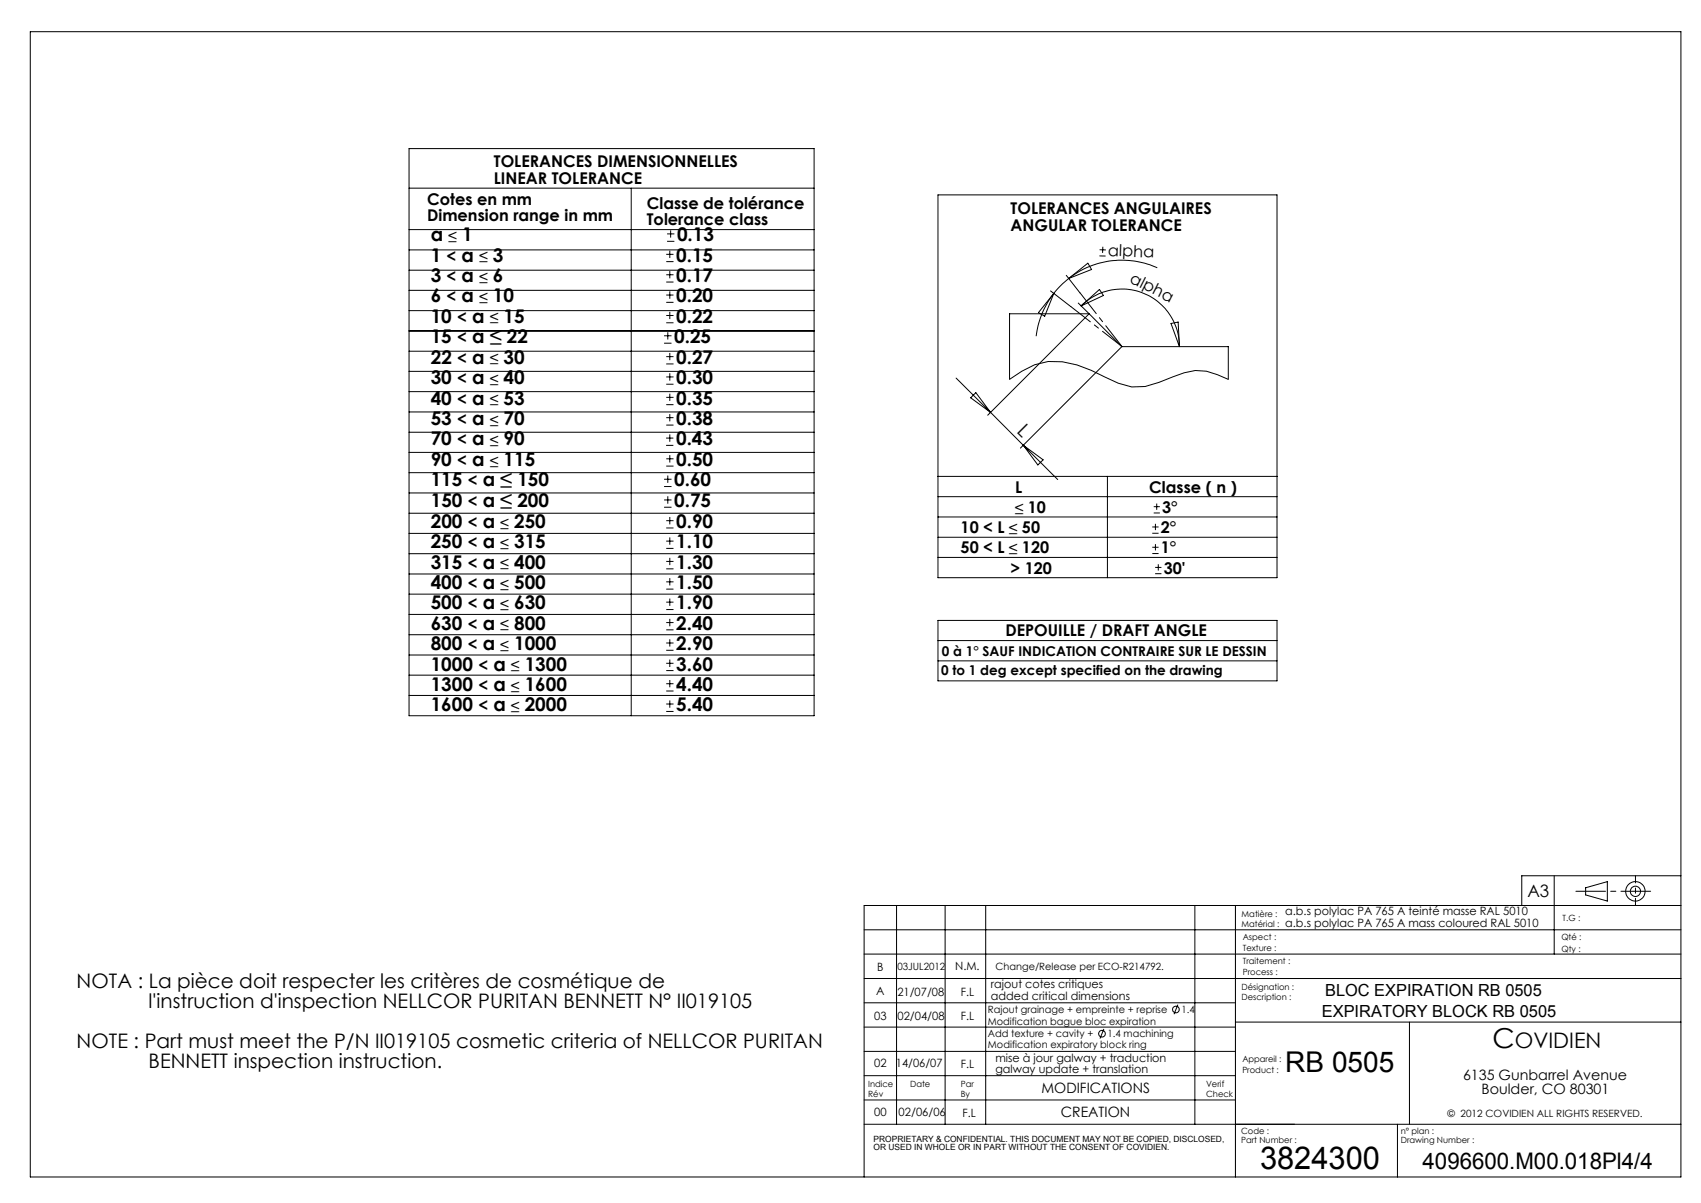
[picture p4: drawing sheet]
<svg xmlns="http://www.w3.org/2000/svg" width="420mm" height="297mm" viewBox="0 0 420 297" stroke-linecap="round" stroke-linejoin="round" font-family="sans-serif">
<g fill="none" stroke="#000" stroke-width=".25">
<path d="M7.5 7.8h407.5v282.8h-407.5zM101 36.7h100v140h-100zM101 56.7h100M101 46.5h100M155.9 46.5v130.2M164.7 59.6h1.8M164.7 57.7h1.8M165.6 56.9v1.8M231.6 48.1h83.7v94.5h-83.7zM101 66.7h100M101 71.7h100M101 76.7h100"/>
<path d="M101 61.7h100M164.5 64.6h1.8M164.5 62.8h1.8M164.5 69.6h1.8M164.5 67.8h1.8M164.5 74.6h1.8M164.5 72.8h1.8M164.5 79.7h1.8M164.5 77.9h1.8M165.4 61.9v1.8M165.4 66.9v1.8M165.4 71.9v1.9"/>
<path d="M165.4 77v1.8M259.4 71.8l5 3.9M260.2 72.4a21.3 21.3 0 0 0-4.4 10.6M260.2 72.4l-2.2 5.7-1.6-.9zM263.3 68l3.4 4.3M263.9 68.8l-2.4 2.1-1.3 1.5M263.9 68.8l4.7-3.8 .9 1.5zM266.2 74.8l2.7 2.7M266.9 75.5l4.6-4 1 1.5zM266.9 75.5a14.2 14.2 0 0 1 15.5-3 14.2 14.2 0 0 1 8.8 13.1M268.9 77.5h-19.6v16.2l3-2.1a15.1 15.1 0 0 1 13.6-1.5l3.6 1.3 6.6 3.2 3.3 .9 3.4-.1 3.4-1 6.2-2.4 2.7-.5 2.8 .1 2.7 .9 2.7 1.2v-8.1h-26.3M268.9 77.5l8.1 8.1"/>
<path d="M268.9 77.5l-25 25M271.5 63.2h1.5M271.5 61.7h1.5M272.3 60.9l-.1 1.5M285.7 66.1a21.3 21.3 0 0 0-21.8 2.7M289.1 79.9l1.8-.4 .3 6.1zM101 96.7h100M101 81.7h100M101 86.7h100M101 91.7h100M164 84.7h1.8M164 82.9h1.8"/>
<path d="M164.5 89.8h1.8M164.5 88h1.8M164.5 94.9h1.8M164.5 93.1h1.8M164.5 99.9h1.8M164.5 98.1h1.8M164.9 82v1.8M165.4 87.1v1.8M165.4 92.1v1.9M165.4 97.2v1.8M236.1 93.3l8.5 8.5M239.7 98.2l1.2-1.3 3.7 4.9z"/>
<path d="M277 85.6l-25 25M101 116.7h100M101 111.7h100M101 106.7h100M101 101.7h100M164 118.3h1.8M164.5 110h1.8M164.5 108.2h1.8M164.5 104.9h1.8M164.5 103.1h1.8M164.5 115.1h1.8M164.5 113.3h1.8"/>
<path d="M164.9 117.4v1.8M165.4 102.2v1.8M165.4 112.4v1.8M165.4 107.2v1.9M231.6 117.6h83.7M244.6 101.8l8.1 8.1M252.7 109.9l8.5 8.5M252.7 109.9l4.9 3.6-1.3 1.3zM273.4 117.6v25M101 131.7h100M101 126.7h100M101 136.7h100"/>
<path d="M101 121.7h100M164 120.1h1.8M164 125.2h1.8M164 123.4h1.8M164.5 130.3h1.8M164.5 128.5h1.8M164.5 135.4h1.8M164.5 133.6h1.8M164.5 138.6h1.8M164.9 122.5v1.9M165.4 127.6v1.9M165.4 132.7v1.8"/>
<path d="M165.4 137.7v1.8M231.6 127.6h83.7M231.6 132.6h83.7M231.6 137.6h83.7M231.6 122.6h83.7M284.5 131.7h1.6M284.5 130.1h1.6M284.5 136.7h1.6M284.5 135.1h1.6M284.9 126.6h1.5M284.9 125.1h1.5M285.3 129.3v1.6"/>
<path d="M285.3 134.3v1.6M285.6 124.3v1.6M286 139.3v1.6M101 156.7h100M101 141.7h100M101 146.7h100M101 151.7h100M164.5 140.4h1.8M164.5 145.4h1.8M164.5 143.6h1.8M164.5 150.5h1.8M164.5 148.7h1.8"/>
<path d="M164.5 155.5h1.8M164.5 153.7h1.8M164.5 158.7h1.8M165.4 142.7v1.8M165.4 147.8v1.8M165.4 152.8v1.8M165.4 157.8v1.8M231.6 158.1h83.7M231.6 153.2h83.7v14.9h-83.7zM285.2 141.6h1.6M285.2 140.1h1.6M101 171.7h100"/>
<path d="M101 166.7h100M101 161.7h100M164.5 160.5h1.8M164.5 165.6h1.8M164.5 163.8h1.8M164.5 170.6h1.8M164.5 168.8h1.8M164.5 175.6h1.8M164.5 173.8h1.8M165.4 162.8v1.9M165.4 167.9v1.8M165.4 172.9v1.8"/>
<path d="M231.6 163.2h83.7M383.8 216.2v19.3M391.5 219.2l5.4-1.5v4.8l-5.4-1.6zM415 216.2h-39.3v7.4M213.4 229.5h201.6M213.4 235.5h201.6M221.4 223.6v54M233.4 223.6v54M243.4 223.6v54M295 223.6v54M305 223.6v67M415 223.6h-201.6v67"/>
<path d="M213.4 241.6h201.6M213.4 247.6h91.6M213.4 253.6h91.6M213.4 259.6h91.6M272.6 254l-1 2.4M290.8 248l-.9 2.4M305 252.3h110M348 252.3v25.3M213.4 265.6h91.6M213.4 271.6h91.6M213.4 277.6h201.6M345.1 277.6v13"/>
<circle cx="403.8" cy="220.1" r="2.39"/>
<circle cx="403.8" cy="220" r="1.28"/>
<circle cx="272.1" cy="255.2" r=".82"/>
<circle cx="290.4" cy="249.2" r=".83"/>
</g>
<path d="M277 85.6l-10.3-13.3" fill="none" stroke="#000" stroke-width=".25" stroke-dasharray="30.5 1.3 1.3 1.3" stroke-dashoffset="24"/>
<path d="M277 85.6l-12.6-9.9" fill="none" stroke="#000" stroke-width=".25" stroke-dasharray="30.5 1.3 1.3 1.3" stroke-dashoffset="24.4"/>
<path d="M389.1 220h18.5" fill="none" stroke="#000" stroke-width=".25" stroke-dasharray="30.5 1.3 1.3 1.3" stroke-dashoffset="23.2"/>
<path d="M403.8 216.2v7.3" fill="none" stroke="#000" stroke-width=".25" stroke-dasharray="30.5 1.3 1.3 1.3" stroke-dashoffset="28.7"/>
<text font-size="7.8" x="311.1" y="288.6">3824300</text>
<text font-size="7.1" x="317.3" y="264.7">RB 0505</text>
<text font-size="6.8" x="368.5" y="258.8">C</text>
<text font-size="5.6" x="351.3" y="288.6">4096600.M00.018Pl4/4</text>
<text font-size="5.3" x="374" y="258.8">OVIDIEN</text>
<g font-size="4.9">
<text x="18.9" y="244">NOTA : La pièce doit respecter les critères de cosmétique de</text>
<text x="36.7" y="249">l'instruction d'inspection NELLCOR PURITAN BENNETT N° II019105</text>
<text x="18.9" y="258.9">NOTE : Part must meet the P/N II019105 cosmetic criteria of NELLCOR PURITAN</text>
<text x="36.7" y="263.8">BENNETT inspection instruction.</text>
</g>
<g font-size="4.7">
<text x="106.4" y="59.6">a</text>
<text x="114.1" y="59.6">1</text>
<text x="167.2" y="59.6">0.13</text>
<text x="106.4" y="64.6">1</text>
<text x="114" y="64.6">a</text>
<text x="121.7" y="64.6">3</text>
<text x="166.9" y="64.6">0.15</text>
<text x="106.4" y="69.6">3</text>
<text x="114" y="69.6">a</text>
<text x="121.7" y="69.6">6</text>
<text x="166.9" y="69.6">0.17</text>
<text x="106.4" y="74.6">6</text>
<text x="114" y="74.6">a</text>
<text x="121.7" y="74.6">10</text>
<text x="166.9" y="74.6">0.20</text>
<text x="106.4" y="79.7">10</text>
<text x="116.6" y="79.7">a</text>
<text x="124.3" y="79.7">15</text>
<text x="166.9" y="79.7">0.22</text>
<text x="106.4" y="84.7">15</text>
<text x="106.4" y="89.8">22</text>
<text x="116.6" y="84.7">a ≤ 22</text>
<text x="116.6" y="89.8">a</text>
<text x="124.3" y="89.8">30</text>
<text x="166.4" y="84.7">0.25</text>
<text x="166.9" y="89.8">0.27</text>
<text x="106.4" y="94.9">30</text>
<text x="116.6" y="94.9">a</text>
<text x="124.3" y="94.9">40</text>
<text x="166.9" y="94.9">0.30</text>
<text x="106.4" y="99.9">40</text>
<text x="116.6" y="99.9">a</text>
<text x="124.3" y="99.9">53</text>
<text x="166.9" y="99.9">0.35</text>
<text x="106.4" y="104.9">53</text>
<text x="116.6" y="104.9">a</text>
<text x="124.3" y="104.9">70</text>
<text x="166.9" y="104.9">0.38</text>
<text x="250.9" y="106.7" transform="rotate(45 250.9 106.7)">L</text>
<text x="106.4" y="110">70</text>
<text x="116.6" y="110">a</text>
<text x="124.3" y="110">90</text>
<text x="166.9" y="110">0.43</text>
<text x="106.4" y="115.1">90</text>
<text x="116.6" y="115.1">a</text>
<text x="124.3" y="115.1">115</text>
<text x="166.9" y="115.1">0.50</text>
<text x="106.4" y="120.1">115</text>
<text x="106.4" y="125.2">150</text>
<text x="119.2" y="120.1">a ≤ 150</text>
<text x="119.2" y="125.2">a ≤ 200</text>
<text x="166.4" y="120.1">0.60</text>
<text x="166.4" y="125.2">0.75</text>
<text x="106.4" y="130.4">200</text>
<text x="119.2" y="130.3">a</text>
<text x="126.9" y="130.3">250</text>
<text x="166.9" y="130.3">0.90</text>
<text x="106.4" y="135.4">250</text>
<text x="119.2" y="135.4">a</text>
<text x="126.9" y="135.4">315</text>
<text x="166.9" y="135.4">1.10</text>
<text x="106.4" y="140.4">315</text>
<text x="119.2" y="140.4">a</text>
<text x="126.9" y="140.4">400</text>
<text x="166.9" y="140.4">1.30</text>
<text x="106.4" y="145.4">400</text>
<text x="119.2" y="145.4">a</text>
<text x="126.9" y="145.4">500</text>
<text x="166.9" y="145.4">1.50</text>
<text x="106.4" y="150.5">500</text>
<text x="106.4" y="155.5">630</text>
<text x="119.2" y="150.5">a</text>
<text x="119.2" y="155.5">a</text>
<text x="126.9" y="150.5">630</text>
<text x="126.9" y="155.5">800</text>
<text x="166.9" y="150.5">1.90</text>
<text x="166.9" y="155.5">2.40</text>
<text x="106.4" y="160.5">800</text>
<text x="119.2" y="160.5">a</text>
<text x="126.9" y="160.5">1000</text>
<text x="166.9" y="160.5">2.90</text>
<text x="106.4" y="165.6">1000</text>
<text x="121.8" y="165.6">a</text>
<text x="129.6" y="165.6">1300</text>
<text x="166.9" y="165.6">3.60</text>
<text x="106.4" y="170.6">1300</text>
<text x="121.8" y="170.6">a</text>
<text x="129.6" y="170.6">1600</text>
<text x="166.9" y="170.6">4.40</text>
<text x="106.4" y="175.6">1600</text>
<text x="121.8" y="175.6">a</text>
<text x="129.6" y="175.6">2000</text>
<text x="166.9" y="175.6">5.40</text>
</g>
<text font-size="4.2" x="377.1" y="221.5">A3</text>
<g font-size="4.1">
<text x="327.2" y="245.8">BLOC EXPIRATION RB 0505</text>
<text x="326.4" y="251">EXPIRATORY BLOCK RB 0505</text>
</g>
<g font-size="4">
<text x="121.9" y="41.3">TOLERANCES DIMENSIONNELLES</text>
<text x="121.9" y="45.3">LINEAR TOLERANCE</text>
<text x="105.5" y="50.6">Cotes en mm</text>
<text x="159.7" y="51.6">Classe de tolérance</text>
<text x="249.5" y="52.9">TOLERANCES ANGULAIRES</text>
<text x="105.5" y="54.6">Dimension range in mm</text>
<text x="159.7" y="55.6">Tolerance class</text>
<text x="249.5" y="56.9">ANGULAR TOLERANCE</text>
<text x="110.3" y="64.6">&lt;</text>
<text x="273.5" y="63.2" transform="rotate(2 273.5 63.2)">alpha</text>
<text x="110.3" y="69.6">&lt;</text>
<text x="278.8" y="69.5" transform="rotate(27 278.8 69.5)">alpha</text>
<text x="110.3" y="74.6">&lt;</text>
<text x="112.9" y="79.7">&lt;</text>
<text x="112.9" y="84.7">&lt;</text>
<text x="112.9" y="89.8">&lt;</text>
<text x="112.9" y="94.9">&lt;</text>
<text x="112.9" y="99.9">&lt;</text>
<text x="112.9" y="104.9">&lt;</text>
<text x="112.9" y="109.9">&lt;</text>
<text x="112.9" y="115.1">&lt;</text>
<text x="115.5" y="120.1">&lt;</text>
<text x="115.5" y="125.2">&lt;</text>
<text x="250.6" y="121.6">L</text>
<text x="283.8" y="121.6">Classe ( n )</text>
<text x="115.5" y="130.3">&lt;</text>
<text x="237.2" y="131.6">10 &lt; L ≤ 50</text>
<text x="286.6" y="131.6">2°</text>
<text x="287" y="126.6">3°</text>
<text x="115.5" y="135.4">&lt;</text>
<text x="237.2" y="136.6">50 &lt; L ≤ 120</text>
<text x="286.6" y="136.6">1°</text>
<text x="115.5" y="140.4">&lt;</text>
<text x="249.5" y="141.6">&gt; 120</text>
<text x="287.3" y="141.6">30'</text>
<text x="115.5" y="145.4">&lt;</text>
<text x="115.5" y="150.5">&lt;</text>
<text x="115.5" y="155.5">&lt;</text>
<text x="115.5" y="160.5">&lt;</text>
<text x="248.2" y="157">DEPOUILLE / DRAFT ANGLE</text>
<text x="118.1" y="165.6">&lt;</text>
<text x="118.1" y="170.6">&lt;</text>
<text x="118.1" y="175.6">&lt;</text>
</g>
<g font-size="3.7">
<text x="110.7" y="59.5">≤</text>
<text x="118.4" y="64.5">≤</text>
<text x="118.4" y="69.5">≤</text>
<text x="118.4" y="74.5">≤</text>
<text x="121" y="79.6">≤</text>
<text x="121" y="89.7">≤</text>
<text x="121" y="94.8">≤</text>
<text x="121" y="99.8">≤</text>
<text x="121" y="104.8">≤</text>
<text x="121" y="109.8">≤</text>
<text x="121" y="115">≤</text>
<text x="123.6" y="130.2">≤</text>
<text x="250.6" y="126.5">≤ 10</text>
<text x="123.6" y="135.3">≤</text>
<text x="123.6" y="140.3">≤</text>
<text x="123.6" y="145.3">≤</text>
<text x="123.6" y="150.4">≤</text>
<text x="123.6" y="155.4">≤</text>
<text x="123.6" y="160.4">≤</text>
<text x="126.2" y="165.5">≤</text>
<text x="126.2" y="170.5">≤</text>
<text x="126.2" y="175.5">≤</text>
</g>
<g font-size="3.5">
<text x="257.2" y="269.7">MODIFICATIONS</text>
<text x="361.2" y="266.6">6135 Gunbarrel Avenue</text>
<text x="262" y="275.9">CREATION</text>
<text x="365.8" y="270.1">Boulder, CO 80301</text>
</g>
<g font-size="3.3">
<text x="232.4" y="166.7">0 to 1 deg except specified on the drawing</text>
<text x="232.6" y="162">0 à 1° SAUF INDICATION CONTRAIRE SUR LE DESSIN</text>
</g>
<g font-size="2.8">
<text x="317.3" y="225.8">a.b.s polylac PA 765 A teinté masse RAL 5010</text>
<text x="317.3" y="228.8">a.b.s polylac PA 765 A mass coloured RAL 5010</text>
<text x="216.6" y="239.8">B</text>
<text x="235.9" y="239.5">N.M.</text>
<text x="216.3" y="245.7">A</text>
<text x="221.6" y="245.9">21/07/08</text>
<text x="237.2" y="245.9">F.L</text>
<text x="244.7" y="244">rajout cotes critiques</text>
<text x="215.9" y="251.7">03</text>
<text x="221.6" y="251.7">02/04/08</text>
<text x="237.2" y="251.7">F.L</text>
<text x="244.7" y="246.8">added critical dimensions</text>
<text x="215.9" y="263.5">02</text>
<text x="221.2" y="263.5">14/06/07</text>
<text x="237.2" y="263.6">F.L</text>
<text x="245.8" y="262.2">mise à jour galway + traduction</text>
<text x="245.8" y="264.8">galway update + translation</text>
<text x="215.9" y="275.4">00</text>
<text x="221.9" y="275.4">02/06/06</text>
<text x="237.6" y="275.8">F.L</text>
</g>
<g font-size="2.5">
<text x="221.6" y="239.5">03JUL2012</text>
<text x="245.8" y="239.5">Change/Release per ECO-R214792.</text>
<text x="243.9" y="250.1">Rajout grainage + empreinte + reprise</text>
<text x="291.7" y="250.1">1.4</text>
<text x="243.9" y="252.9">Modification bague bloc expiration</text>
<text x="243.9" y="256.1">Add texture + cavity +</text>
<text x="273.5" y="256.1">1.4 machining</text>
<text x="243.9" y="258.9">Modification expiratory block ring</text>
<text x="357.4" y="275.6">© 2012 COVIDIEN ALL RIGHTS RESERVED.</text>
</g>
<g font-size="2.1">
<text x="306.6" y="226.3">Matière :</text>
<text x="385.8" y="227.5">T.G :</text>
<text x="306.6" y="228.8">Matérial :</text>
<text x="306.9" y="232.2">Aspect :</text>
<text x="385.5" y="232">Qté :</text>
<text x="306.9" y="237.9">Traitement :</text>
<text x="306.9" y="234.8">Texture :</text>
<text x="385.5" y="235">Qty :</text>
<text x="306.6" y="244.4">Désignation :</text>
<text x="306.9" y="240.7">Process :</text>
<text x="306.6" y="247">Description :</text>
<text x="306.8" y="262.2">Appareil :</text>
<text x="214.4" y="268.3">Indice</text>
<text x="224.7" y="268.3">Date</text>
<text x="237.2" y="268.3">Par</text>
<text x="297.8" y="268.3">Verif</text>
<text x="306.8" y="264.8">Product :</text>
<text x="214.4" y="270.9">Rév</text>
<text x="237.2" y="270.9">By</text>
<text x="297.8" y="270.9">Check</text>
<text x="215.7" y="281.9">PROPRIETARY &amp; CONFIDENTIAL. THIS DOCUMENT MAY NOT BE COPIED, DISCLOSED,</text>
<text x="306.4" y="280">Code :</text>
<text x="345.9" y="280">n° plan :</text>
<text x="215.7" y="284">OR USED IN WHOLE OR IN PART WITHOUT THE CONSENT OF COVIDIEN.</text>
<text x="306.4" y="282.3">Part Number :</text>
<text x="345.9" y="282.3">Drawing Number :</text>
</g>
</svg>
